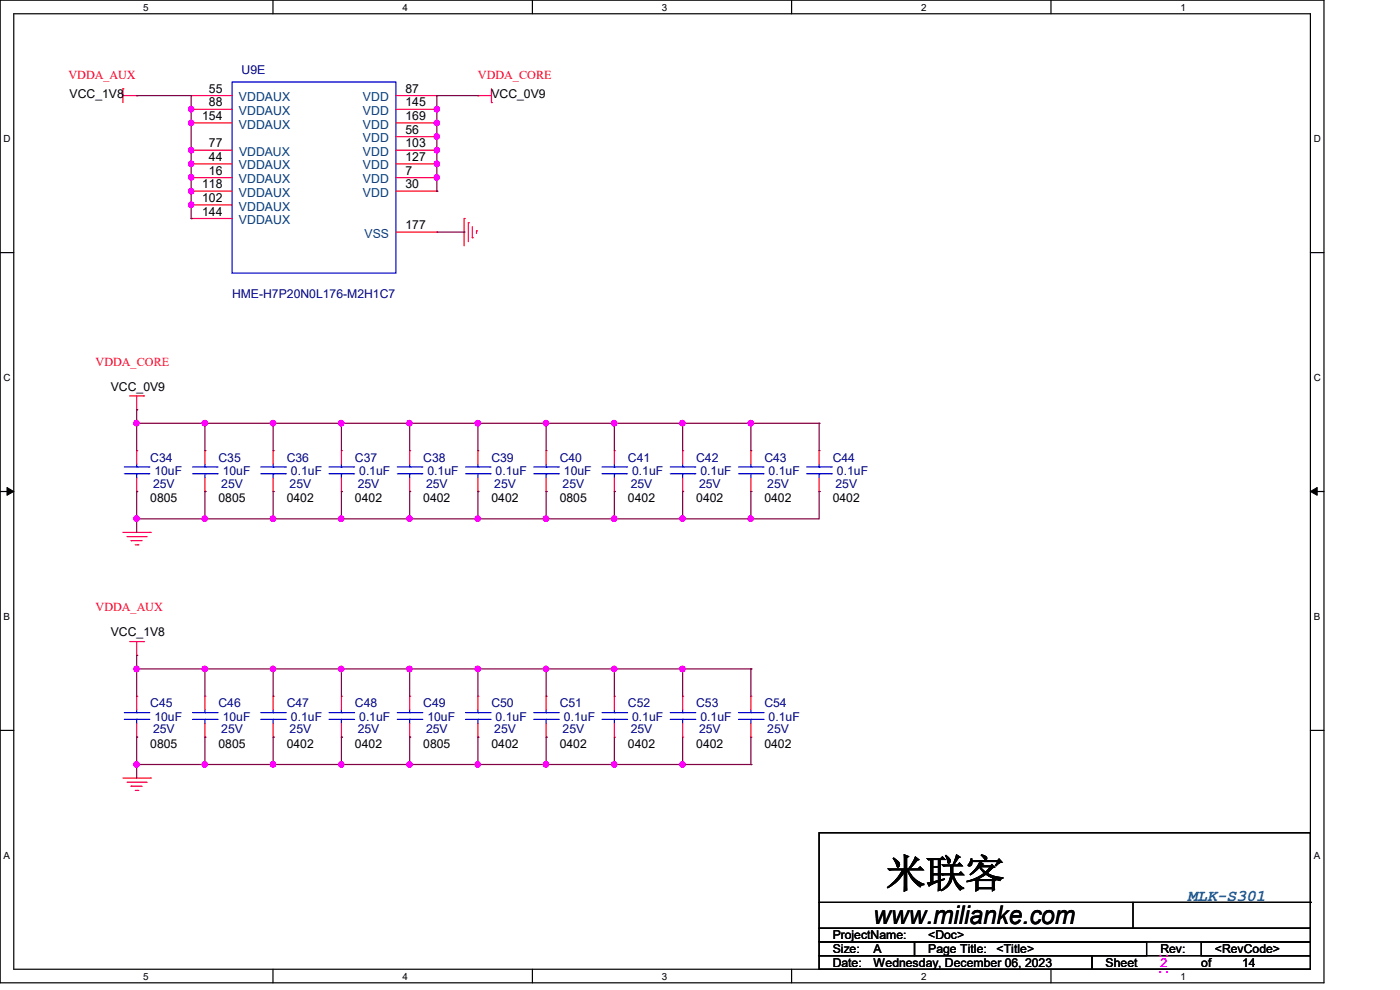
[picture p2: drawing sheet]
<svg xmlns="http://www.w3.org/2000/svg" width="297mm" height="210mm" viewBox="0 0 297 210" stroke-linecap="round" stroke-linejoin="round" font-family="sans-serif">
<path d="M0 0h280.9v208.5h-280.9zM2.9 2.9h275.1v202.7h-275.1z" fill="none" stroke="#000" stroke-width=".25"/>
<g fill="#fff">
<path d="M30.4 .3h1.1v2.4h-1.1z"/>
<path d="M30.4 205.9h1.1v2.3h-1.1z"/>
</g>
<path d="M57.9 0v2.9M57.9 205.6v2.9" fill="none" stroke="#000" stroke-width=".25"/>
<g fill="#fff">
<path d="M85.4 .3h1.1v2.4h-1.1z"/>
<path d="M85.4 205.9h1.1v2.3h-1.1z"/>
</g>
<path d="M112.9 0v2.9M112.9 205.6v2.9" fill="none" stroke="#000" stroke-width=".25"/>
<g fill="#fff">
<path d="M140.4 .3h1.2v2.4h-1.2z"/>
<path d="M140.4 205.9h1.2v2.3h-1.2z"/>
</g>
<path d="M167.9 0v2.9M167.9 205.6v2.9" fill="none" stroke="#000" stroke-width=".25"/>
<g fill="#fff">
<path d="M195.4 .3h1.2v2.4h-1.2z"/>
<path d="M195.4 205.9h1.2v2.3h-1.2z"/>
</g>
<path d="M223 0v2.9M223 205.6v2.9" fill="none" stroke="#000" stroke-width=".25"/>
<g fill="#fff">
<path d="M250.4 .3h1.2v2.4h-1.2z"/>
<path d="M250.4 205.9h1.2v2.3h-1.2z"/>
<path d="M.8 28.2h1.4v2.4h-1.4z"/>
<path d="M278.7 28.2h1.5v2.4h-1.5z"/>
<path d="M.8 78.9h1.4v2.3h-1.4z"/>
<path d="M278.7 78.9h1.5v2.3h-1.5z"/>
</g>
<path d="M0 53.6h2.9M278 53.6h2.9" fill="none" stroke="#000" stroke-width=".25"/>
<g fill="#fff">
<path d="M.8 129.6h1.3v2.3h-1.3z"/>
<path d="M278.7 129.6h1.4v2.3h-1.4z"/>
</g>
<path d="M0 104.3h2.9M278 104.3h2.9" fill="none" stroke="#000" stroke-width=".25"/>
<path d="M1.5 103.4l1.4 .9-1.4 .8zM278 104.3l1.4-.9v1.7z" fill="#000" stroke="#000" stroke-width=".21"/>
<g fill="#fff">
<path d="M.8 180.3h1.3v2.3h-1.3z"/>
<path d="M278.7 180.3h1.4v2.3h-1.4z"/>
</g>
<g fill="none" stroke="#000" stroke-width=".25">
<path d="M0 154.9h2.9M278 154.9h2.9M173.8 176.7h104.2v20.2h-104.2zM173.8 196.9h104.2v2.9h-104.2zM173.8 199.8h20.2v2.9h-20.2zM173.8 191.4h104.2M194 199.8h49.2v2.9h-49.2zM240.4 196.9h.1M240.4 191.4v5.5M254.8 199.8h23.2v2.9h-23.2zM278 191.4h.1M173.8 202.7h57.9v2.9h-57.9z"/>
<path d="M231.7 202.7h46.3v2.9h-46.3z"/>
</g>
<g fill="none" stroke="#f00" stroke-width=".25">
<path d="M26.1 18.8h.1M26.1 18.8v3M104.3 18.8v3M26.1 20.3h2.9M29 20.3h.1M101.4 20.3h.1M101.4 20.3h2.9M104.3 21.8h.1M98.5 46.4h.1M98.5 46.4v5.8M99.4 47.2h.1M99.4 47.2v4.1"/>
<path d="M100.2 50.4h.1M100.2 48.1v2.3M101.1 49h.1M101.1 49v.5M27.5 84h2.9M29 86.9h.1M29 84v2.9M30.4 84h.1M26.1 112.9h5.8M27 113.8h4M27.8 114.7h.1M27.8 114.7h2.3"/>
<path d="M28.7 115.6h.6M29.3 115.6h.1M31 113.8h.1M31.9 112.9h.1M27.5 136.1h2.9M29 139h.1M29 136.1v2.9M30.4 136.1h.1M26.1 165.1h5.8M27 165.9h4M27.8 166.8h.1M27.8 166.8h2.3"/>
<path d="M28.7 167.7h.6M29.3 167.7h.1M31 165.9h.1M31.9 165.1h.1"/>
</g>
<path d="M246 202.6h.3v.3h-.3zM247.4 202.6h.4v.3h-.4zM247.4 206h.4v.4h-.4zM246 206h.3v.4h-.3z" fill-rule="evenodd" fill="#f0f"/>
<path d="M173.8 176.7h104.2v20.2h-104.2zM173.8 196.9h104.2v2.9h-104.2zM173.8 199.8h20.2v2.9h-20.2zM173.8 191.4h104.2M194 199.8h49.2v2.9h-49.2zM240.4 196.9h.1M240.4 191.4v5.5M254.8 199.8h23.2v2.9h-23.2zM278 191.4h.1M173.8 202.7h57.9v2.9h-57.9zM231.7 202.7h46.3v2.9h-46.3z" fill="none" stroke="#000" stroke-width=".25"/>
<path d="M246 202.6h.3v.3h-.3zM247.4 202.6h.4v.3h-.4zM247.4 206h.4v.4h-.4zM246 206h.3v.4h-.3z" fill-rule="evenodd" fill="#f0f"/>
<path d="M173.8 176.7h104.2v20.2h-104.2zM173.8 196.9h104.2v2.9h-104.2zM173.8 199.8h20.2v2.9h-20.2zM173.8 191.4h104.2M194 199.8h49.2v2.9h-49.2zM240.4 196.9h.1M240.4 191.4v5.5M254.8 199.8h23.2v2.9h-23.2zM278 191.4h.1M173.8 202.7h57.9v2.9h-57.9zM231.7 202.7h46.3v2.9h-46.3z" fill="none" stroke="#000" stroke-width=".25"/>
<path d="M246 202.6h.3v.3h-.3zM247.4 202.6h.4v.3h-.4zM247.4 206h.4v.4h-.4zM246 206h.3v.4h-.3z" fill-rule="evenodd" fill="#f0f"/>
<g fill="none" stroke="#00f" stroke-width=".25">
<path d="M49.2 17.4h34.8v40.6h-34.8zM26.4 99.1h5.2M29 99.1h.1M29 98.5v.6M31.6 99.1h.1M40.9 99.1h5.2M43.5 99.1h.1M43.5 98.5v.6M46.1 99.1h.1M55.3 99.1h5.2M58 99.1h.1M58 98.5v.6"/>
<path d="M60.5 99.1h.1M69.8 99.1h5.2M72.4 99.1h.1M72.4 98.5v.6M75 99.1h.1M84.3 99.1h5.2M86.9 99.1h.1M86.9 98.5v.6M89.5 99.1h.1M98.8 99.1h5.2M101.4 99.1h.1M101.4 98.5v.6"/>
<path d="M104 99.1h.1M113.2 99.1h5.2M115.9 99.1h.1M115.9 98.5v.6M118.4 99.1h.1M127.7 99.1h5.2M130.3 99.1h.1M130.3 98.5v.6M132.9 99.1h.1M142.2 99.1h5.2M144.8 99.1h.1M144.8 98.5v.6"/>
<path d="M147.4 99.1h.1M156.7 99.1h5.2M159.3 99.1h.1M159.3 98.5v.6M161.9 99.1h.1M171.2 99.1h5.2M173.8 99.1h.1M173.8 98.5v.6M176.4 99.1h.1M26.4 100.5h5.2M29 100.5h.1M29 100.5v.9"/>
<path d="M31.6 100.5h.1M40.9 100.5h5.2M43.5 100.5h.1M43.5 100.5v.9M46.1 100.5h.1M55.3 100.5h5.2M58 100.5h.1M58 100.5v.9M60.5 100.5h.1M69.8 100.5h5.2M72.4 100.5h.1M72.4 100.5v.9"/>
<path d="M75 100.5h.1M84.3 100.5h5.2M86.9 100.5h.1M86.9 100.5v.9M89.5 100.5h.1M98.8 100.5h5.2M101.4 100.5h.1M101.4 100.5v.9M104 100.5h.1M113.2 100.5h5.2M115.9 100.5h.1M115.9 100.5v.9"/>
<path d="M118.4 100.5h.1M127.7 100.5h5.2M130.3 100.5h.1M130.3 100.5v.9M132.9 100.5h.1M142.2 100.5h5.2M144.8 100.5h.1M144.8 100.5v.9M147.4 100.5h.1M156.7 100.5h5.2M159.3 100.5h.1M159.3 100.5v.9"/>
<path d="M161.9 100.5h.1M171.2 100.5h5.2M173.8 100.5h.1M173.8 100.5v.9M176.4 100.5h.1M26.4 152.6h5.2M26.4 151.2h5.2M29 151.2h.1M29 152.6h.1M29 150.6v.6M29 152.6v.9M31.6 152.6h.1"/>
<path d="M31.6 151.2h.1M40.9 152.6h5.2M40.9 151.2h5.2M43.5 151.2h.1M43.5 152.6h.1M43.5 150.6v.6M43.5 152.6v.9M46.1 152.6h.1M46.1 151.2h.1M55.3 152.6h5.2M55.3 151.2h5.2M58 151.2h.1"/>
<path d="M58 152.6h.1M58 150.6v.6M58 152.6v.9M60.5 152.6h.1M60.5 151.2h.1M69.8 152.6h5.2M69.8 151.2h5.2M72.4 151.2h.1M72.4 152.6h.1M72.4 150.6v.6M72.4 152.6v.9M75 152.6h.1"/>
<path d="M75 151.2h.1M84.3 152.6h5.2M84.3 151.2h5.2M86.9 151.2h.1M86.9 152.6h.1M86.9 150.6v.6M86.9 152.6v.9M89.5 152.6h.1M89.5 151.2h.1M98.8 152.6h5.2M98.8 151.2h5.2M101.4 151.2h.1"/>
<path d="M101.4 152.6h.1M101.4 150.6v.6M101.4 152.6v.9M104 152.6h.1M104 151.2h.1M113.2 152.6h5.2M113.2 151.2h5.2M115.9 151.2h.1M115.9 152.6h.1M115.9 150.6v.6M115.9 152.6v.9M118.4 152.6h.1"/>
<path d="M118.4 151.2h.1M127.7 152.6h5.2M127.7 151.2h5.2M130.3 151.2h.1M130.3 152.6h.1M130.3 150.6v.6M130.3 152.6v.9M132.9 152.6h.1M132.9 151.2h.1M142.2 152.6h5.2M142.2 151.2h5.2M144.8 151.2h.1"/>
<path d="M144.8 152.6h.1M144.8 150.6v.6M144.8 152.6v.9M147.4 152.6h.1M147.4 151.2h.1M156.7 152.6h5.2M156.7 151.2h5.2M159.3 151.2h.1M159.3 152.6h.1M159.3 150.6v.6M159.3 152.6v.9M161.9 152.6h.1"/>
<path d="M161.9 151.2h.1"/>
</g>
<g fill="none" stroke="#f00" stroke-width=".25">
<path d="M40.6 26.1h.1M40.6 31.9h.1M40.6 23.2h.1M40.6 37.7h.1M40.6 20.3h.1M40.6 34.8h.1M40.6 26.1h8.6M40.6 31.9h8.6M40.6 23.2h8.6M40.6 20.3h8.6M40.6 37.7h8.6M40.6 34.8h8.6"/>
<path d="M84 26.1h8.7M84 31.9h8.7M84 23.2h8.7M84 20.3h8.7M84 37.7h8.7M84 29h8.7M84 34.8h8.7M92.7 26.1h.1M92.7 23.2h.1M92.7 20.3h.1M92.7 29h.1M92.7 31.9h.1"/>
<path d="M92.7 34.8h.1M92.7 37.7h.1M40.6 40.6h.1M40.6 43.5h.1M40.6 46.4h.1M40.6 40.6h8.6M40.6 43.5h8.6M40.6 46.4h8.6M84 40.6h8.7M84 49.2h8.7M92.7 49.2h.1M92.7 40.6h.1"/>
<path d="M29 95.6h.1M29 95.6v2.9M43.5 95.6h.1M43.5 95.6v2.9M58 95.6h.1M58 95.6v2.9M72.4 95.6h.1M72.4 95.6v2.9M86.9 95.6h.1M86.9 95.6v2.9M101.4 95.6h.1M101.4 95.6v2.9"/>
<path d="M115.9 95.6h.1M115.9 95.6v2.9M130.3 95.6h.1M130.3 95.6v2.9M144.8 95.6h.1M144.8 95.6v2.9M159.3 95.6h.1M159.3 95.6v2.9M173.8 95.6h.1M173.8 95.6v2.9M29 104.3h.1M29 101.4v2.9"/>
<path d="M43.5 104.3h.1M43.5 101.4v2.9M58 104.3h.1M58 101.4v2.9M72.4 104.3h.1M72.4 101.4v2.9M86.9 104.3h.1M86.9 101.4v2.9M101.4 104.3h.1M101.4 101.4v2.9M115.9 104.3h.1M115.9 101.4v2.9"/>
<path d="M130.3 104.3h.1M130.3 101.4v2.9M144.8 104.3h.1M144.8 101.4v2.9M159.3 104.3h.1M159.3 101.4v2.9M173.8 104.3h.1M173.8 101.4v2.9M29 147.7h.1M29 156.4h.1M29 147.7v2.9M29 153.5v2.9"/>
<path d="M43.5 147.7h.1M43.5 156.4h.1M43.5 147.7v2.9M43.5 153.5v2.9M58 147.7h.1M58 156.4h.1M58 147.7v2.9M58 153.5v2.9M72.4 147.7h.1M72.4 156.4h.1M72.4 147.7v2.9M72.4 153.5v2.9"/>
<path d="M86.9 147.7h.1M86.9 156.4h.1M86.9 147.7v2.9M86.9 153.5v2.9M101.4 147.7h.1M101.4 156.4h.1M101.4 147.7v2.9M101.4 153.5v2.9M115.9 147.7h.1M115.9 156.4h.1M115.9 147.7v2.9M115.9 153.5v2.9"/>
<path d="M130.3 147.7h.1M130.3 156.4h.1M130.3 147.7v2.9M130.3 153.5v2.9M144.8 147.7h.1M144.8 156.4h.1M144.8 147.7v2.9M144.8 153.5v2.9M159.3 147.7h.1M159.3 156.4h.1M159.3 147.7v2.9M159.3 153.5v2.9"/>
</g>
<g fill="none" stroke="#800040" stroke-width=".25">
<path d="M29 20.3h.1M29 20.3h11.6v26.1M40.6 23.2h.1M40.6 26.1h.1M40.6 31.9h.1M40.6 34.8h.1M40.6 37.7h.1M92.7 23.2h.1M92.7 26.1h.1M92.7 29h.1M92.7 31.9h.1M92.7 34.8h.1"/>
<path d="M92.7 37.7h.1M101.4 20.3h.1M101.4 20.3h-8.7v20.3M40.6 40.6h.1M40.6 43.5h.1M40.6 46.4h.1M92.7 40.6h.1M92.7 49.2h5.8M98.5 49.2h.1M29 89.8h.1M29 86.9h.1M29 89.8h144.8"/>
<path d="M29 86.9v8.7M43.5 89.8h.1M43.5 89.8v5.8M58 89.8h.1M58 89.8v5.8M72.4 89.8h.1M72.4 89.8v5.8M86.9 89.8h.1M86.9 89.8v5.8M101.4 89.8h.1M101.4 89.8v5.8M115.9 89.8h.1"/>
<path d="M115.9 89.8v5.8M130.3 89.8h.1M130.3 89.8v5.8M144.8 89.8h.1M144.8 89.8v5.8M159.3 89.8h.1M159.3 89.8v5.8M173.8 89.8h.1M173.8 89.8v5.8M29 104.3h.1M29 110.1h.1M29 104.3v8.6"/>
<path d="M43.5 104.3h.1M43.5 110.1h.1M43.5 104.3v5.8M58 104.3h.1M58 110.1h.1M58 104.3v5.8M72.4 104.3h.1M72.4 110.1h.1M72.4 104.3v5.8M86.9 104.3h.1M86.9 110.1h.1M86.9 104.3v5.8"/>
<path d="M101.4 104.3h.1M101.4 110.1h.1M101.4 104.3v5.8M115.9 104.3h.1M115.9 110.1h.1M115.9 104.3v5.8M130.3 104.3h.1M130.3 110.1h.1M130.3 104.3v5.8M144.8 104.3h.1M144.8 110.1h.1M144.8 104.3v5.8"/>
<path d="M159.3 104.3h.1M159.3 110.1h.1M159.3 104.3v5.8M173.8 104.3h.1M173.8 104.3v5.8h-144.8M29 139h.1M29 139v8.7M29 141.9h.1M29 156.4h.1M29 156.4v8.7M29 141.9h130.3M43.5 141.9h.1"/>
<path d="M43.5 156.4h.1M43.5 141.9v5.8M43.5 156.4v5.8M58 141.9h.1M58 156.4h.1M58 141.9v5.8M58 156.4v5.8M72.4 141.9h.1M72.4 156.4h.1M72.4 141.9v5.8M72.4 156.4v5.8M86.9 141.9h.1"/>
<path d="M86.9 156.4h.1M86.9 141.9v5.8M86.9 156.4v5.8M101.4 141.9h.1M101.4 156.4h.1M101.4 141.9v5.8M101.4 156.4v5.8M115.9 141.9h.1M115.9 156.4h.1M115.9 141.9v5.8M115.9 156.4v5.8M130.3 141.9h.1"/>
<path d="M130.3 141.9v5.8M130.3 156.4v5.8M144.8 141.9h.1M144.8 141.9v5.8M144.8 156.4v5.8M159.3 141.9h.1M159.3 141.9v5.8M159.3 156.4v5.8M29 162.2h.1M29 162.2h130.3M43.5 162.2h.1M58 162.2h.1"/>
<path d="M72.4 162.2h.1M86.9 162.2h.1M101.4 162.2h.1M130.3 162.2h.1M144.8 162.2h.1M159.3 162.2h.1"/>
</g>
<g fill="#f0f" stroke="#f0f" stroke-width=".25">
<circle cx="43.4" cy="89.8" r=".56"/>
<circle cx="28.9" cy="89.8" r=".56"/>
<circle cx="28.9" cy="110" r=".56"/>
<circle cx="43.4" cy="110" r=".56"/>
<circle cx="57.9" cy="89.8" r=".56"/>
<circle cx="57.9" cy="110" r=".56"/>
<circle cx="72.4" cy="110" r=".56"/>
<circle cx="86.9" cy="89.8" r=".56"/>
<circle cx="72.4" cy="89.8" r=".56"/>
<circle cx="86.9" cy="110" r=".56"/>
<circle cx="101.3" cy="110" r=".56"/>
<circle cx="115.8" cy="89.8" r=".56"/>
<circle cx="101.3" cy="89.8" r=".56"/>
<circle cx="144.8" cy="89.8" r=".56"/>
<circle cx="130.3" cy="89.8" r=".56"/>
<circle cx="159.2" cy="89.8" r=".56"/>
<circle cx="115.8" cy="110" r=".56"/>
<circle cx="159.2" cy="110" r=".56"/>
<circle cx="144.8" cy="110" r=".56"/>
<circle cx="130.3" cy="110" r=".56"/>
<circle cx="57.9" cy="141.9" r=".56"/>
<circle cx="57.9" cy="162.2" r=".56"/>
<circle cx="72.4" cy="162.2" r=".56"/>
<circle cx="43.4" cy="141.9" r=".56"/>
<circle cx="28.9" cy="141.9" r=".56"/>
<circle cx="28.9" cy="162.2" r=".56"/>
<circle cx="43.4" cy="162.2" r=".56"/>
<circle cx="86.9" cy="141.9" r=".56"/>
<circle cx="72.4" cy="141.9" r=".56"/>
<circle cx="115.8" cy="141.9" r=".56"/>
<circle cx="101.3" cy="141.9" r=".56"/>
<circle cx="101.3" cy="162.2" r=".56"/>
<circle cx="115.8" cy="162.2" r=".56"/>
<circle cx="86.9" cy="162.2" r=".56"/>
<circle cx="130.3" cy="141.9" r=".56"/>
<circle cx="144.8" cy="141.9" r=".56"/>
<circle cx="130.3" cy="162.2" r=".56"/>
<circle cx="144.8" cy="162.2" r=".56"/>
<circle cx="40.5" cy="23.2" r=".56"/>
<circle cx="40.5" cy="26.1" r=".56"/>
<circle cx="40.5" cy="31.9" r=".56"/>
<circle cx="40.5" cy="34.8" r=".56"/>
<circle cx="40.5" cy="37.6" r=".56"/>
<circle cx="40.5" cy="40.6" r=".56"/>
<circle cx="92.7" cy="23.2" r=".56"/>
<circle cx="92.7" cy="26.1" r=".56"/>
<circle cx="92.7" cy="29" r=".56"/>
<circle cx="92.7" cy="31.9" r=".56"/>
<circle cx="92.7" cy="34.8" r=".56"/>
<circle cx="92.7" cy="37.6" r=".56"/>
<circle cx="40.5" cy="43.4" r=".56"/>
</g>
<text font-size="8.4" x="188" y="188.2">米联客</text>
<text font-size="5.5" x="185.3" y="196">www.milianke.com</text>
<text font-size="3.5" fill="#008080" x="251.9" y="191.2">MLK-S301</text>
<g font-size="2.6" fill="#f00">
<text x="14.5" y="16.8">VDDA_AUX</text>
<text x="101.4" y="16.8">VDDA_CORE</text>
<text x="20.3" y="77.6">VDDA_CORE</text>
<text x="20.3" y="129.7">VDDA_AUX</text>
</g>
<g font-size="2.6" fill="#000080">
<text x="51.3" y="15.7">U9E</text>
<text x="49.2" y="63.2">HME-H7P20N0L176-M2H1C7</text>
<text x="31.9" y="97.9">C34</text>
<text x="32.8" y="100.8">10uF</text>
<text x="46.4" y="97.9">C35</text>
<text x="47.2" y="100.8">10uF</text>
<text x="60.8" y="97.9">C36</text>
<text x="61.7" y="100.8">0.1uF</text>
<text x="75.3" y="97.9">C37</text>
<text x="76.2" y="100.8">0.1uF</text>
<text x="89.8" y="97.9">C38</text>
<text x="90.7" y="100.8">0.1uF</text>
<text x="104.3" y="97.9">C39</text>
<text x="105.2" y="100.8">0.1uF</text>
<text x="118.7" y="97.9">C40</text>
<text x="119.6" y="100.8">10uF</text>
<text x="133.2" y="97.9">C41</text>
<text x="134.1" y="100.8">0.1uF</text>
<text x="147.7" y="97.9">C42</text>
<text x="148.6" y="100.8">0.1uF</text>
<text x="162.2" y="97.9">C43</text>
<text x="163.1" y="100.8">0.1uF</text>
<text x="176.7" y="97.9">C44</text>
<text x="177.5" y="100.8">0.1uF</text>
<text x="32.5" y="103.4">25V</text>
<text x="46.9" y="103.4">25V</text>
<text x="61.4" y="103.4">25V</text>
<text x="75.9" y="103.4">25V</text>
<text x="90.4" y="103.4">25V</text>
<text x="104.9" y="103.4">25V</text>
<text x="119.3" y="103.4">25V</text>
<text x="133.8" y="103.4">25V</text>
<text x="148.3" y="103.4">25V</text>
<text x="162.8" y="103.4">25V</text>
<text x="177.2" y="103.4">25V</text>
<text x="31.9" y="150">C45</text>
<text x="32.5" y="155.5">25V</text>
<text x="32.8" y="152.9">10uF</text>
<text x="46.4" y="150">C46</text>
<text x="46.9" y="155.5">25V</text>
<text x="47.2" y="152.9">10uF</text>
<text x="60.8" y="150">C47</text>
<text x="61.4" y="155.5">25V</text>
<text x="61.7" y="152.9">0.1uF</text>
<text x="75.3" y="150">C48</text>
<text x="75.9" y="155.5">25V</text>
<text x="76.2" y="152.9">0.1uF</text>
<text x="89.8" y="150">C49</text>
<text x="90.4" y="155.5">25V</text>
<text x="90.7" y="152.9">10uF</text>
<text x="104.3" y="150">C50</text>
<text x="104.9" y="155.5">25V</text>
<text x="105.2" y="152.9">0.1uF</text>
<text x="118.7" y="150">C51</text>
<text x="119.3" y="155.5">25V</text>
<text x="119.6" y="152.9">0.1uF</text>
<text x="133.2" y="150">C52</text>
<text x="133.8" y="155.5">25V</text>
<text x="134.1" y="152.9">0.1uF</text>
<text x="147.7" y="150">C53</text>
<text x="148.3" y="155.5">25V</text>
<text x="148.6" y="152.9">0.1uF</text>
<text x="162.2" y="150">C54</text>
<text x="162.8" y="155.5">25V</text>
<text x="163.1" y="152.9">0.1uF</text>
</g>
<g font-size="2.6">
<text x="14.8" y="20.9">VCC_1V8</text>
<text x="44.3" y="22.6">88</text>
<text x="44.3" y="19.6">55</text>
<text x="86" y="22.6">145</text>
<text x="86" y="19.6">87</text>
<text x="104.3" y="20.9">VCC_0V9</text>
<text x="42.9" y="25.4">154</text>
<text x="86" y="25.4">169</text>
<text x="86" y="28.4">56</text>
<text x="44.3" y="31.2">77</text>
<text x="44.3" y="34.1">44</text>
<text x="86" y="31.2">103</text>
<text x="86" y="34.1">127</text>
<text x="42.9" y="39.9">118</text>
<text x="44.3" y="37">16</text>
<text x="86" y="37">7</text>
<text x="86" y="39.9">30</text>
<text x="42.9" y="42.8">102</text>
<text x="42.9" y="45.7">144</text>
<text x="86" y="48.6">177</text>
<text x="23.5" y="82.8">VCC_0V9</text>
<text x="31.9" y="106.6">0805</text>
<text x="46.4" y="106.6">0805</text>
<text x="60.8" y="106.6">0402</text>
<text x="75.3" y="106.6">0402</text>
<text x="89.8" y="106.6">0402</text>
<text x="104.3" y="106.6">0402</text>
<text x="118.7" y="106.6">0805</text>
<text x="133.2" y="106.6">0402</text>
<text x="147.7" y="106.6">0402</text>
<text x="162.2" y="106.6">0402</text>
<text x="176.7" y="106.6">0402</text>
<text x="23.5" y="135">VCC_1V8</text>
<text x="31.9" y="158.7">0805</text>
<text x="46.4" y="158.7">0805</text>
<text x="60.8" y="158.7">0402</text>
<text x="75.3" y="158.7">0402</text>
<text x="89.8" y="158.7">0805</text>
<text x="104.3" y="158.7">0402</text>
<text x="118.7" y="158.7">0402</text>
<text x="133.2" y="158.7">0402</text>
<text x="147.7" y="158.7">0402</text>
<text x="162.2" y="158.7">0402</text>
<text x="176.7" y="199.3">ProjectName:</text>
<text x="176.7" y="202.1">Size:</text>
<text x="185.3" y="202.1">A</text>
<text x="196.9" y="202.1">Page Title:</text>
<text x="196.9" y="199.3">&lt;Doc&gt;</text>
<text x="211.4" y="202.1">&lt;Title&gt;</text>
<text x="246.2" y="202.1">Rev:</text>
<text x="257.7" y="202.1">&lt;RevCode&gt;</text>
<text x="176.7" y="205.1">Date:</text>
<text x="185.3" y="205.1">Wednesday, December 06, 2023</text>
<text x="234.6" y="205.1">Sheet</text>
<text x="254.8" y="205.1">of</text>
<text x="263.5" y="205.1">14</text>
</g>
<g font-size="2.6" fill="#004080">
<text x="50.7" y="21.5">VDDAUX</text>
<text x="77" y="21.5">VDD</text>
<text x="50.7" y="27.3">VDDAUX</text>
<text x="50.7" y="24.4">VDDAUX</text>
<text x="77" y="27.3">VDD</text>
<text x="77" y="24.4">VDD</text>
<text x="50.7" y="35.9">VDDAUX</text>
<text x="50.7" y="33.1">VDDAUX</text>
<text x="77" y="30.2">VDD</text>
<text x="77" y="33.1">VDD</text>
<text x="77" y="35.9">VDD</text>
<text x="50.7" y="41.7">VDDAUX</text>
<text x="50.7" y="38.9">VDDAUX</text>
<text x="77" y="38.9">VDD</text>
<text x="77" y="41.7">VDD</text>
<text x="50.7" y="44.7">VDDAUX</text>
<text x="50.7" y="47.5">VDDAUX</text>
<text x="77.3" y="50.4">VSS</text>
</g>
<text font-size="2.6" fill="#f0f" x="246.2" y="205.1">2</text>
<g font-size="2.1">
<text x="30.4" y="2.2">5</text>
<text x="85.4" y="2.2">4</text>
<text x="140.4" y="2.2">3</text>
<text x="195.4" y="2.2">2</text>
<text x="250.4" y="2.2">1</text>
<text x=".8" y="30.1">D</text>
<text x="278.7" y="30.1">D</text>
<text x=".8" y="80.8">C</text>
<text x="278.7" y="80.8">C</text>
<text x=".8" y="131.5">B</text>
<text x="278.7" y="131.5">B</text>
<text x=".8" y="182.2">A</text>
<text x="278.7" y="182.2">A</text>
<text x="30.4" y="207.8">5</text>
<text x="85.4" y="207.8">4</text>
<text x="140.4" y="207.8">3</text>
<text x="195.4" y="207.8">2</text>
<text x="250.4" y="207.8">1</text>
</g>
</svg>
